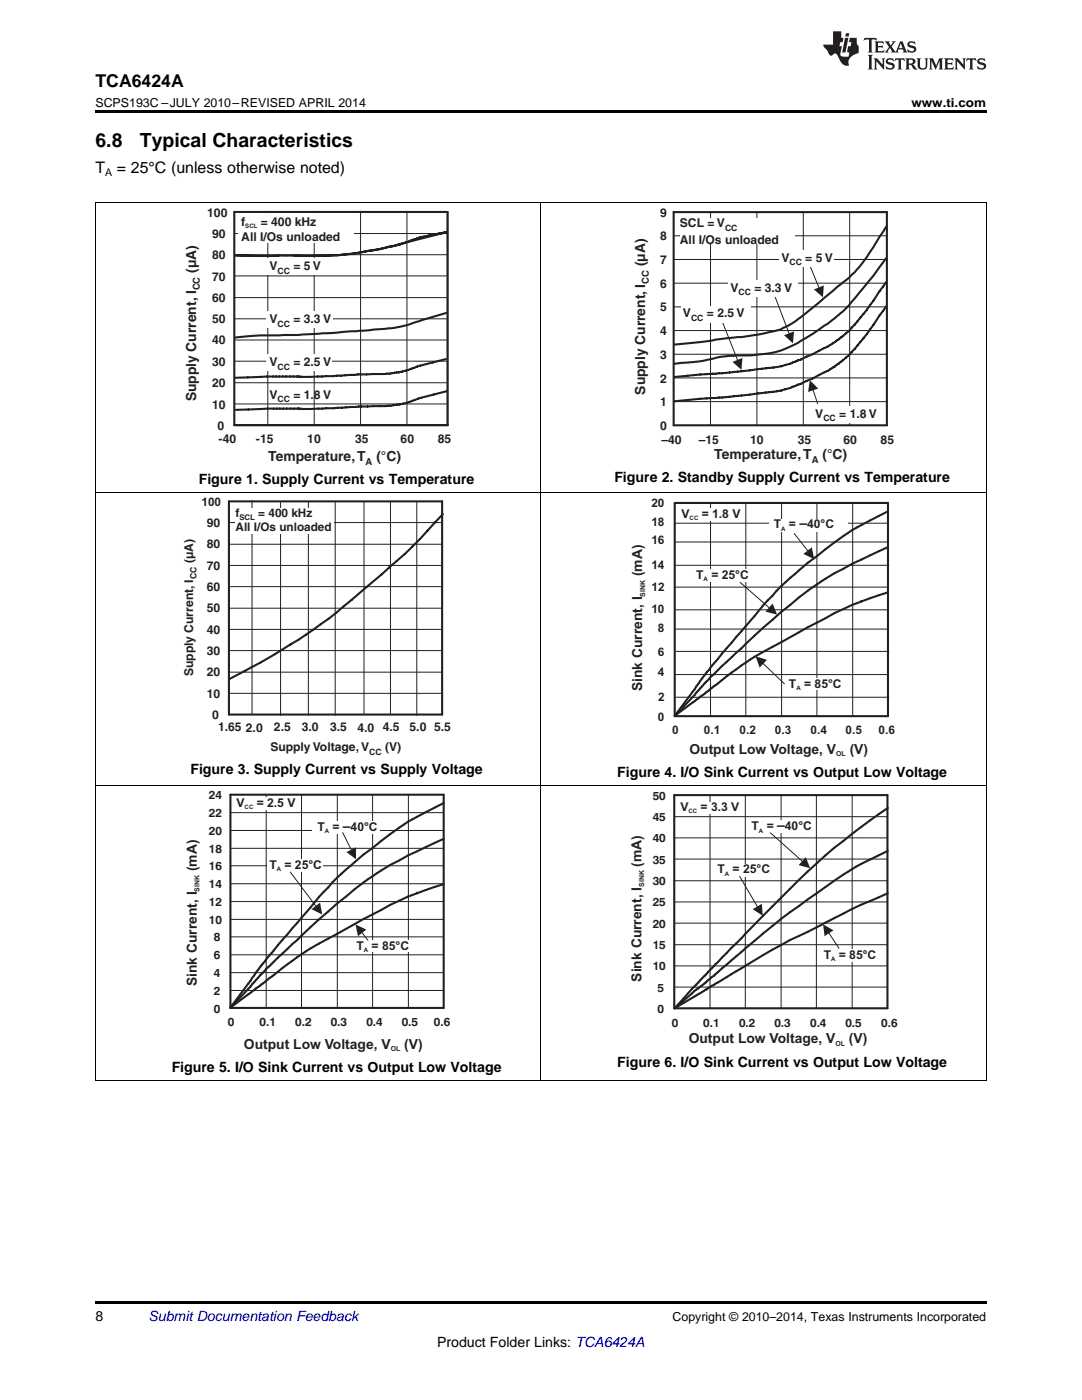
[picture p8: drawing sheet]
<svg xmlns="http://www.w3.org/2000/svg" width="216mm" height="279mm" viewBox="0 0 216 279" stroke-linecap="round" stroke-linejoin="round" font-family="sans-serif">
<path d="M19 215.7h.2zM196.7 215.7h.1zM19 259.7h177.8v.5h-177.8z" fill="#000"/>
<path d="M19.1 156.8v58.9M107.9 156.8v58.9M196.8 156.8v58.9M19 215.6h177.8" fill="none" stroke="#000" stroke-width=".2"/>
<g fill="none" stroke="#231f20" stroke-width=".2">
<path d="M53.1 158.6v42.6M60.2 158.6v42.6M67.3 158.6v42.6M74.3 158.6v42.6M81.5 158.6v42.6M46 179.9h42.5M46 176.4h42.5M46 172.8h42.5M46 169.3h42.5M46 165.7h42.5M46 162.2h42.5M46 197.7h42.5"/>
<path d="M46 194.1h42.5M46 190.6h42.5M46 187h42.5M46 183.5h42.5"/>
</g>
<path d="M46 158.6h42.5v42.6h-42.5zM83.2 178.3l-1.8 .6-3.6 1.7-10.6 5.8a78 78 0 0 0-14.8 9.9l-6.4 4.8M83.2 178.2v.1M88.5 176.4l-5.3 1.9M88.5 167.4a83.3 83.3 0 0 0-14.2 7.5 115.4 115.4 0 0 0-15 12.7 74.4 74.4 0 0 0-9.7 9.7l-3.6 3.8M88.5 160.3a58 58 0 0 0-12.4 7.5l-1.8 1.4a59.9 59.9 0 0 0-12.4 12l-1.7 2a145.7 145.7 0 0 0-9.9 12l-4.3 5.9" fill="none" stroke="#231f20" stroke-width=".41"/>
<g fill="#fff">
<path d="M62.2 205.9h17.4v2.4h-17.4z" fill-rule="evenodd"/>
<path d="M62.3 163.9h13.5v2.4h-13.5z" fill-rule="evenodd"/>
<path d="M70.6 187.6h12.4v2.4h-12.4z" fill-rule="evenodd"/>
<path d="M53.3 171.4h11.1v2.5h-11.1z" fill-rule="evenodd"/>
<path d="M47.4 159.1h12v2.5h-12z" fill-rule="evenodd"/>
</g>
<path d="M68.4 166.2l1.7 3.5" fill="none" stroke="#231f20" stroke-width=".2"/>
<path d="M69.1 170.1l1.9-1v2.4z" fill="#231f20"/>
<path d="M57.9 174l5.2 6.9" fill="none" stroke="#231f20" stroke-width=".2"/>
<path d="M62.2 181.4l1.7-1.2 .4 2.3z" fill="#231f20"/>
<path d="M72.2 186.1l1.2 1.5" fill="none" stroke="#231f20" stroke-width=".2"/>
<path d="M70.9 184.5l2.2 1-1.7 1.3z" fill="#231f20"/>
<g fill="none" stroke="#231f20" stroke-width=".2">
<path d="M141.7 158.7v42.5M148.7 158.7v42.5M155.9 158.7v42.5M162.9 158.7v42.5M170 158.7v42.5M134.5 175.8h42.6M134.5 171.4h42.6M134.5 167.2h42.6M134.5 163h42.6M134.5 197h42.6M134.5 192.8h42.6M134.5 188.5h42.6"/>
<path d="M134.5 184.2h42.6M134.5 180h42.6"/>
</g>
<path d="M134.5 158.7h42.6v42.5h-42.6zM177.2 178.3a261.7 261.7 0 0 0-17.8 8.5 169.3 169.3 0 0 0-16.2 9.3l-8.6 5.1M177.2 169.8a62.9 62.9 0 0 0-14.2 8.5 184.9 184.9 0 0 0-18 14.2l-10.4 8.7M177.2 161.2a139.8 139.8 0 0 0-17.8 14.4l-16.7 16.8-8.1 8.8" fill="none" stroke="#231f20" stroke-width=".41"/>
<g fill="#fff">
<path d="M136 160.1h11.6v2.4h-11.6z" fill-rule="evenodd"/>
<path d="M142.6 172.4h11.3v2.5h-11.3z" fill-rule="evenodd"/>
<path d="M163.9 189.5h12.5v2.4h-12.5z" fill-rule="evenodd"/>
<path d="M149.7 163.8h12.2v2.4h-12.2z" fill-rule="evenodd"/>
</g>
<path d="M153.7 166.2l6.5 5.7" fill="none" stroke="#231f20" stroke-width=".2"/>
<path d="M160.8 171.1l.9 2.2-2.3-.6z" fill="#231f20"/>
<path d="M147.6 174.9l3.6 6.1" fill="none" stroke="#231f20" stroke-width=".2"/>
<path d="M150.2 181.5l1.8-1.1 .2 2.4z" fill="#231f20"/>
<path d="M165.4 186.2l2 3.1" fill="none" stroke="#231f20" stroke-width=".2"/>
<path d="M164.2 184.5l2.1 1.2-1.8 1.1z" fill="#231f20"/>
<path d="M19.1 98.2v58.6M107.9 98.2v58.6M196.8 98.2v58.6M19 156.8h177.8" fill="none" stroke="#000" stroke-width=".2"/>
<g fill="none" stroke="#231f20" stroke-width=".2">
<path d="M134.6 117.2h42.6M134.6 104.4h42.6M134.7 108.2h42.6M134.8 112.8h42.6M141.8 100.4v42.5M148.8 100.4v42.5M156 100.4v42.5M163 100.4v42.5M170.1 100.4v42.5M134.6 134.6h42.6M134.6 121.7h42.6M134.7 125.5h42.6"/>
<path d="M134.8 139.2h42.6M134.8 130h42.6"/>
</g>
<path d="M134.6 100.4h42.6v42.5h-42.6zM171.9 120h.1M177.2 118.2l-5.3 1.8M177.2 109.2a83.4 83.4 0 0 0-14.2 7.4 115.4 115.4 0 0 0-15.1 12.8 74.4 74.4 0 0 0-9.7 9.7l-3.6 3.8M177.2 102a58 58 0 0 0-12.5 7.6l-1.7 1.4a59.9 59.9 0 0 0-12.4 11.9l-1.8 2a145.6 145.6 0 0 0-9.8 12.1l-4.4 5.9M171.9 120l-1.8 .7-3.6 1.7-10.6 5.8a78 78 0 0 0-14.8 9.8l-6.5 4.9" fill="none" stroke="#231f20" stroke-width=".41"/>
<g fill="#fff">
<path d="M136.2 101.4h12v2.5h-12z" fill-rule="evenodd"/>
<path d="M153.4 103.6h15.7v2.4h-15.7z" fill-rule="evenodd"/>
<path d="M140.3 113.6h14.4v2.4h-14.4z" fill-rule="evenodd"/>
<path d="M156.9 135.3h12.5v2.4h-12.5z" fill-rule="evenodd"/>
<path d="M150.8 147.7h17.4v2.4h-17.4z" fill-rule="evenodd"/>
</g>
<path d="M158.5 106.5l2.7 3.5" fill="none" stroke="#231f20" stroke-width=".2"/>
<path d="M160.3 110.6l1.7-1.4 .5 2.4z" fill="#231f20"/>
<path d="M147.7 116.2l5.8 5.1" fill="none" stroke="#231f20" stroke-width=".2"/>
<path d="M154.2 120.5l.9 2.2-2.3-.6z" fill="#231f20"/>
<path d="M152.2 132.4l4.3 4.1" fill="none" stroke="#231f20" stroke-width=".2"/>
<path d="M150.8 131l2.2 .7-1.4 1.5z" fill="#231f20"/>
<g fill="none" stroke="#231f20" stroke-width=".2">
<path d="M50.3 100v42.5M45.7 117.1h42.5M45.7 112.8h42.5M45.7 108.6h42.5M45.7 104.3h42.5M56 100.3v42.5M61.5 100.3v42.5M66.9 100.3v42.5M72.6 100.1v42.5M77.9 100.1v42.5M83.2 100.3v42.5M88.3 100.1v42.5"/>
<path d="M45.7 138.4h42.5M45.7 134.1h42.5M45.7 129.8h42.5M45.7 125.6h42.5M45.7 121.4h42.5"/>
</g>
<path d="M45.7 100.1h42.5v42.5h-42.5zM88.4 102.6l-1.6 1.7a89.9 89.9 0 0 1-10.6 10.3l-6.1 5.1a108.4 108.4 0 0 1-21.3 14.2l-3 1.6" fill="none" stroke="#231f20" stroke-width=".41"/>
<path d="M47 101.5h19.7v5h-19.7z" fill-rule="evenodd" fill="#fff"/>
<path d="M19.1 40.4v57.9M107.9 40.4v57.9M196.8 40.4v57.9M19 98.2h177.8" fill="none" stroke="#000" stroke-width=".2"/>
<g fill="none" stroke="#231f20" stroke-width=".2">
<path d="M46.8 59.4h42.5M46.8 55.1h42.5M46.8 50.8h42.5M46.8 46.6h42.5M53.4 42.1v42.6M62.7 42.1v42.6M71.9 42.1v42.6M81.2 42.1v42.6M89.4 42.3v42.5M46.8 76.4h42.5M46.8 72.1h42.5M46.8 67.9h42.5"/>
<path d="M46.8 63.6h42.5M46.8 80.6h42.5"/>
</g>
<g fill="none" stroke="#231f20" stroke-width=".41">
<path d="M46.8 50.9l5.1 .2zM46.8 50.9l2.6 .1M51.9 51.1h2.6zM54.5 51.1l1.2-.1zM55.7 51h1.4zM57.1 51h1.5zM58.6 51l1.7 .1zM59.4 51l2.6 .1zM62 51.1l3.1-.1zM65.1 51l2.3-.1zM67.4 50.9l1.7-.1zM69.1 50.8l1.5-.2z"/>
<path d="M70.6 50.6l1-.2zM71.6 50.4l1.8-.3zM73.4 50.1l2.4-.4zM75.8 49.7l1.7-.4zM77.5 49.3l1.1-.2zM78.6 49.1l2-.6a32.9 32.9 0 0 1 8.7-2.2zM79 48.9l.9-.1zM81.8 48.1l1.2-.4zM83 47.7l1.2-.4zM85.5 47l2.7-.5zM89 71.7l-5.8 1.5a18.5 18.5 0 0 1-6.5 1.4l-5.3 .1-4.9 .4-6.3 .1a132.9 132.9 0 0 0-13.3 .2M89.1 62.5l-4.9 1.4a25.8 25.8 0 0 1-9.6 1.9l-7.9 .6-10.9 .5a58.7 58.7 0 0 0-8.9 .5"/>
<path d="M89.3 84.8v-42.5h-42.5v42.5h42.6"/>
</g>
<g fill="#fff">
<path d="M47.6 42.6h23.1v5.9h-23.1z" fill-rule="evenodd"/>
<path d="M53.1 62.1h13.2v3.3h-13.2z" fill-rule="evenodd"/>
<path d="M53.1 70.7h13.1v3.3h-13.1z" fill-rule="evenodd"/>
</g>
<path d="M89.2 78.1l-5.8 1.5a18.6 18.6 0 0 1-6.5 1.5h-5.3l-5 .4-6.2 .1a133.6 133.6 0 0 0-13.4 .2" fill="none" stroke="#231f20" stroke-width=".41"/>
<path d="M53.3 51.5h10.4v3.3h-10.4z" fill-rule="evenodd" fill="#fff"/>
<path d="M134.4 56.5h42.6M134.4 51.8h42.6M134.4 47.1h42.6M141.8 42.3v42.6M151 42.3v42.6M160.3 42.3v42.6M169.5 42.3v42.6M134.4 66h42.6M134.4 75.4h42.6M134.4 70.7h42.6M134.4 61.2h42.6M134.4 80.2h42.6" fill="none" stroke="#231f20" stroke-width=".2"/>
<path d="M134.4 42.3h42.6v42.6h-42.6zM176.8 51.5l-2.5 3.5-2 2.4a35.1 35.1 0 0 1-10.1 9.2 22.4 22.4 0 0 1-9.4 4l-3.2 .3h-2.4a25.6 25.6 0 0 0-6.9 1.1l-5.7 .6M176.8 45.2l-1.3 2a31.2 31.2 0 0 1-6.1 8.2l-4.9 4a38.5 38.5 0 0 1-7.8 5.9 21 21 0 0 1-6.2 1.6l-10.8 1.4-5.1 .5M176.8 56.3l-1.3 1.8a46.3 46.3 0 0 1-6.7 8.4l-.7 .6a27 27 0 0 1-7.2 4.1 22.7 22.7 0 0 1-9.7 2.5l-7.1 .8-9.5 .7" fill="none" stroke="#231f20" stroke-width=".41"/>
<path d="M135.7 43.6h22.8v5h-22.8z" fill-rule="evenodd" fill="#fff"/>
<path d="M176.8 61.1l-1.3 1.8a46.3 46.3 0 0 1-6.7 8.5l-.7 .6a27 27 0 0 1-7.2 4 22.7 22.7 0 0 1-9.7 2.5l-7.1 .8-9.5 .8" fill="none" stroke="#231f20" stroke-width=".41"/>
<path d="M162.3 81.2h13.8v3.3h-13.8z" fill-rule="evenodd" fill="#fff"/>
<path d="M162.2 77.8l1 2.8" fill="none" stroke="#231f20" stroke-width=".2"/>
<path d="M161.6 75.9l1.7 1.7-2.1 .6z" fill="#231f20"/>
<path d="M144.1 64.2l3.1 7.7" fill="none" stroke="#231f20" stroke-width=".2"/>
<path d="M146.2 72.2l1.9-.8-.2 2.4z" fill="#231f20"/>
<path d="M154.7 59.2l2.8 7.4" fill="none" stroke="#231f20" stroke-width=".2"/>
<path d="M156.5 66.9l1.9-.8-.2 2.4z" fill="#231f20"/>
<path d="M161.6 53l1.8 4.5" fill="none" stroke="#231f20" stroke-width=".2"/>
<path d="M162.4 57.8l2-.8-.2 2.3z" fill="#231f20"/>
<g fill="#fff">
<path d="M135.9 61.1h13.8v3.2h-13.8z" fill-rule="evenodd"/>
<path d="M145.4 56h13.8v3.3h-13.8z" fill-rule="evenodd"/>
<path d="M155.5 50h10.9v3.3h-10.9z" fill-rule="evenodd"/>
</g>
<path d="M19 40.4h177.8" fill="none" stroke="#000" stroke-width=".2"/>
<path d="M19 22h177.8v.5h-177.8z" fill="#000"/>
<g fill="#231f20">
<path d="M172.5 7.6l-.1 .5 .4-.2h.6v.1v2.1l-.2 .4h.9l-.2-.4v-2.1l.1-.1h.5l.5 .2-.2-.5zM174.5 8.3l.2 .3v1.5l-.2 .4h1.8l.2-.6a1.04 1.04 0 0 1-1.3 .2v-.7h.6l.3 .2v-.6l-.3 .2h-.6v-.6l.8-.1 .4 .3-.2-.5zM176.5 8.3l.9 1.1-.9 1.1h.8l-.2-.2 .4-.7 .5 .7-.2 .2h1.5l-.2-.2 .2-.4h.9l.1 .4-.2 .2h1l-.3-.3-.7-1.9h-.5l-.9 2-.8-1 .9-1h-.8l.1 .3-.4 .5-.3-.6 .1-.2zM179.7 8.6l.4 1h-.7zM181.3 8.4a.63 .63 0 0 0-.2 .7 .63 .63 0 0 0 .6 .4l.6 .2 .1 .2a.75 .75 0 0 1-.7 .4 .75 .75 0 0 1-.6-.5l.1 .7 .1-.1a1.11 1.11 0 0 0 1.5-.6 1.13 1.13 0 0 0-1.2-.8l-.1-.4a1.04 1.04 0 0 1 1.2 .2l-.2-.5-.2 .1-.4-.2zM173.2 10.9l.2 .4v2.2l-.2 .4h1l-.3-.4v-2.2l.3-.4zM174.3 11.6l.3 .4v1.5l-.3 .4h.8l-.2-.4v-1.3l1.5 1.7v-1.9l.2-.4h-.7l.2 .4v.9l-1.1-1.3zM177 11.8a.62 .62 0 0 0-.2 .7 .62 .62 0 0 0 .6 .4l.6 .1 .1 .3a.76 .76 0 0 1-.7 .3 .76 .76 0 0 1-.7-.4l.2 .7 .1-.1a1.11 1.11 0 0 0 1.5-.6 1.13 1.13 0 0 0-1.2-.8l-.1-.4a1.04 1.04 0 0 1 1.2 .2l-.2-.6-.2 .1-.5-.1zM178.7 11.6l-.2 .6a.61 .61 0 0 1 .8-.3v1.6l-.2 .4h.9l-.2-.4v-1.6a.63 .63 0 0 1 .7 .3l-.1-.6zM180.6 11.6l.3 .4v1.5l-.3 .4h1l-.2-.2-.1-.8 .6 .2a.76 .76 0 0 0 1.2 .7l-1-1a.58 .58 0 0 0 .6-.5 .58 .58 0 0 0-.5-.6zM181.4 11.9h.1a.45 .45 0 0 1 .5 .1 .45 .45 0 0 1 .1 .5l-.8 .2zM182.9 11.6l.2 .2a2.17 2.17 0 0 0 .3 1.9 .99 .99 0 0 0 1.6-.6v-1.1l.2-.4h-.7l.2 .2a1.92 1.92 0 0 1-.2 1.8 .6 .6 0 0 1-.9-.5v-1.1l.2-.4zM185.4 11.6l.2 .4v1.5l-.2 .4h.7l-.2-.4v-1.4l.8 1.8 .8-1.8v1.4l-.2 .4h.9l-.2-.4v-1.5l.2-.4h-.8l-.6 1.5-.6-1.5zM188.4 11.6l.2 .4v1.5l-.2 .4h1.8l.1-.6a1.04 1.04 0 0 1-1.2 .1v-.6h.5l.4 .2v-.6l-.4 .2h-.5v-.7h.8l.3 .3-.1-.6zM190.5 11.6l.2 .4v1.5l-.2 .4h.7l-.2-.4v-1.3l1.5 1.7v-1.9l.2-.4h-.7l.2 .4v.9l-1.1-1.3zM192.9 11.6l-.1 .6a.61 .61 0 0 1 .7-.3l.1 1.6-.3 .4h1l-.3-.4 .1-1.6a.63 .63 0 0 1 .7 .3l-.1-.6zM195.2 11.8a.62 .62 0 0 0-.2 .7 .62 .62 0 0 0 .6 .4l.6 .1 .1 .3a.76 .76 0 0 1-.7 .3 .76 .76 0 0 1-.6-.4l.1 .7 .1-.1a1.11 1.11 0 0 0 1.6-.6 1.13 1.13 0 0 0-1.3-.8l-.1-.4a1.04 1.04 0 0 1 1.2 .2l-.1-.6-.2 .1-.5-.1z"/>
<path d="M166.2 6.3v2.6h-1.9v.4l.8 .9a.91 .91 0 0 0 1 .8 .56 .56 0 0 1 .5-.3 .56 .56 0 0 1 .5 .3l.4 .8a1.53 1.53 0 0 0 1.9 1.2 1.54 1.54 0 0 1 1-2.1l.9-.3v-1.4a1.52 1.52 0 0 1-.4-1.6h-1.3l-.2 .8h.5l-.2 .8h-.5l-.1 1v.2l.4 .1-.2 .8a1.93 1.93 0 0 1-1.6-.3l.3-1.8h-.5l.2-.8h.4l.2-.8h-.4v-1.3zM168.6 7.6l-.6 2.9h.7l.6-2.9zM168.8 6.6l-.1 .7h.6l.2-.7z"/>
</g>
<g font-size="3.9">
<text x="19" y="29.3">6.8</text>
<text x="27.9" y="29.3">Typical Characteristics</text>
</g>
<text font-size="3.5" x="19" y="17.3">TCA6424A</text>
<g font-size="3.2">
<text x="19" y="34.4">T</text>
<text x="23.3" y="34.4">= 25°C (unless otherwise noted)</text>
</g>
<g font-size="2.8" fill="#231f20">
<text x="128.7" y="53.1" transform="rotate(-90 128.7 53.1)">(µA)</text>
<text x="39.1" y="54.5" transform="rotate(-90 39.1 54.5)">(µA)</text>
<text x="39.1" y="80.1" transform="rotate(-90 39.1 80.1)">Supply Current, I</text>
<text x="128.7" y="78.8" transform="rotate(-90 128.7 78.8)">Supply Current, I</text>
<text x="53.5" y="92">Temperature,T</text>
<text x="75.1" y="92">(°C)</text>
<text x="142.5" y="91.7">Temperature,T</text>
<text x="164.1" y="91.7">(°C)</text>
<text x="159.5" y="105.5">–</text>
<text x="128.2" y="115" transform="rotate(-90 128.2 115)">(mA)</text>
<text x="128.2" y="137.9" transform="rotate(-90 128.2 137.9)">Sink Current, I</text>
<text x="137.6" y="150.4">Output Low Voltage, V</text>
<text x="169.5" y="150.4">(V)</text>
<text x="68.4" y="165.8">–</text>
<text x="155.1" y="165.7">–</text>
<text x="39.3" y="173.9" transform="rotate(-90 39.3 173.9)">(mA)</text>
<text x="128" y="172.9" transform="rotate(-90 128 172.9)">(mA)</text>
<text x="39.3" y="196.8" transform="rotate(-90 39.3 196.8)">Sink Current, I</text>
<text x="128" y="195.9" transform="rotate(-90 128 195.9)">Sink Current, I</text>
<text x="48.7" y="209.3">Output Low Voltage, V</text>
<text x="80.7" y="209.3">(V)</text>
<text x="137.4" y="208.2">Output Low Voltage, V</text>
<text x="169.4" y="208.2">(V)</text>
</g>
<g font-size="2.8">
<text x="39.7" y="96.5">Figure 1. Supply Current vs Temperature</text>
<text x="122.6" y="96.2">Figure 2. Standby Supply Current vs Temperature</text>
<text x="38" y="154.4">Figure 3. Supply Current vs Supply Voltage</text>
<text x="123.2" y="155">Figure 4. I/O Sink Current vs Output Low Voltage</text>
<text x="34.3" y="213.9">Figure 5. I/O Sink Current vs Output Low Voltage</text>
<text x="123.2" y="212.9">Figure 6. I/O Sink Current vs Output Low Voltage</text>
<text x="19" y="263.6">8</text>
<text x="87.2" y="268.9">Product Folder Links: TCA6424A</text>
</g>
<text font-size="2.8" fill="#0000c8" x="29.6" y="263.6">Submit Documentation Feedback</text>
<g font-size="2.5">
<text x="19" y="21.4">SCPS193C –JULY 2010–REVISED APRIL 2014</text>
<text x="181.9" y="21.4">www.ti.com</text>
<text x="134.2" y="263.6">Copyright © 2010–2014, Texas Instruments Incorporated</text>
</g>
<g font-size="2.4" fill="#231f20">
<text x="41.4" y="43.2">100</text>
<text x="42.3" y="47.5">90</text>
<text x="48.1" y="45.1">f</text>
<text x="52" y="45.1">= 400 kHz</text>
<text x="131.7" y="48">8</text>
<text x="131.7" y="43.3">9</text>
<text x="135.7" y="45.3">SCL = V</text>
<text x="42.3" y="51.7">80</text>
<text x="48.1" y="48.2">All I/Os unloaded</text>
<text x="53.8" y="54">V</text>
<text x="58.5" y="54">= 5 V</text>
<text x="131.7" y="52.7">7</text>
<text x="135.7" y="48.7">All I/Os unloaded</text>
<text x="155.9" y="52.3">V</text>
<text x="160.7" y="52.3">= 5 V</text>
<text x="42.3" y="56">70</text>
<text x="131.7" y="57.4">6</text>
<text x="145.8" y="58.3">V</text>
<text x="150.5" y="58.3">= 3.3 V</text>
<text x="42.3" y="64.4">50</text>
<text x="42.3" y="60.2">60</text>
<text x="53.8" y="64.5">V</text>
<text x="58.5" y="64.5">= 3.3 V</text>
<text x="131.7" y="62.2">5</text>
<text x="136.3" y="63.3">V</text>
<text x="141.1" y="63.3">= 2.5 V</text>
<text x="42.3" y="68.7">40</text>
<text x="131.7" y="71.6">3</text>
<text x="131.7" y="66.9">4</text>
<text x="42.3" y="77.2">20</text>
<text x="42.3" y="73">30</text>
<text x="53.8" y="73.1">V</text>
<text x="58.5" y="73.1">= 2.5 V</text>
<text x="131.7" y="76.3">2</text>
<text x="42.3" y="81.5">10</text>
<text x="53.8" y="79.6">V</text>
<text x="58.5" y="79.6">= 1.8 V</text>
<text x="131.7" y="81.1">1</text>
<text x="162.7" y="83.4">V</text>
<text x="167.5" y="83.4">= 1.8 V</text>
<text x="43.4" y="85.8">0</text>
<text x="43.6" y="88.3">-40</text>
<text x="51.1" y="88.3">-15</text>
<text x="61.3" y="88.3">10</text>
<text x="70.8" y="88.3">35</text>
<text x="79.9" y="88.3">60</text>
<text x="87.4" y="88.3">85</text>
<text x="131.7" y="85.8">0</text>
<text x="132" y="88.5">–40</text>
<text x="139.4" y="88.5">–15</text>
<text x="149.7" y="88.5">10</text>
<text x="159.2" y="88.5">35</text>
<text x="168.3" y="88.5">60</text>
<text x="175.7" y="88.5">85</text>
<text x="41.3" y="105.2">90</text>
<text x="136" y="103.3">V</text>
<text x="140" y="103.3">= 1.8 V</text>
<text x="154.4" y="105.5">T =</text>
<text x="161" y="105.5">40°C</text>
<text x="38.5" y="112.4" transform="rotate(-90 38.5 112.4)">(µA)</text>
<text x="41.3" y="113.7">70</text>
<text x="41.3" y="109.4">80</text>
<text x="41.3" y="118">60</text>
<text x="138.9" y="115.5">T = 25°C</text>
<text x="41.3" y="122.2">50</text>
<text x="41.3" y="130.8">30</text>
<text x="41.3" y="126.4">40</text>
<text x="38.5" y="135" transform="rotate(-90 38.5 135)">Supply Current, I</text>
<text x="41.3" y="135">20</text>
<text x="157.4" y="137.3">T = 85°C</text>
<text x="41.3" y="139.2">10</text>
<text x="42.3" y="143.5">0</text>
<text x="43.5" y="146">1.65</text>
<text x="49.1" y="146">2.0</text>
<text x="53.9" y="149.9">Supply Voltage,V</text>
<text x="54.7" y="146">2.5</text>
<text x="60.2" y="146">3.0</text>
<text x="65.9" y="146">3.5</text>
<text x="71.3" y="146">4.0</text>
<text x="76.4" y="146">4.5</text>
<text x="76.8" y="149.9">(V)</text>
<text x="81.7" y="146">5.0</text>
<text x="86.6" y="146">5.5</text>
<text x="41.7" y="159.5">24</text>
<text x="47.2" y="161.1">V</text>
<text x="51.2" y="161.1">= 2.5 V</text>
<text x="135.8" y="161.8">V</text>
<text x="139.8" y="161.8">= 3.3 V</text>
<text x="41.7" y="166.6">20</text>
<text x="41.7" y="163.1">22</text>
<text x="63.3" y="165.8">T =</text>
<text x="70" y="165.8">40°C</text>
<text x="150" y="165.7">T =</text>
<text x="156.6" y="165.7">40°C</text>
<text x="41.7" y="173.7">16</text>
<text x="41.7" y="170.1">18</text>
<text x="53.7" y="173.4">T = 25°C</text>
<text x="41.7" y="177.3">14</text>
<text x="143.2" y="174.3">T = 25°C</text>
<text x="41.7" y="184.3">10</text>
<text x="41.7" y="180.7">12</text>
<text x="42.7" y="191.4">6</text>
<text x="42.7" y="187.9">8</text>
<text x="71.1" y="189.5">T = 85°C</text>
<text x="164.4" y="191.4">T = 85°C</text>
<text x="42.7" y="194.9">4</text>
<text x="42.7" y="202.1">0</text>
<text x="42.7" y="198.5">2</text>
<text x="45.5" y="204.8">0</text>
<text x="51.8" y="204.8">0.1</text>
<text x="58.9" y="204.8">0.2</text>
<text x="66" y="204.8">0.3</text>
<text x="73.1" y="204.8">0.4</text>
<text x="80.2" y="204.8">0.5</text>
<text x="86.6" y="204.7">0.6</text>
</g>
<g font-size="2.3" fill="#231f20">
<text x="40.2" y="101">100</text>
<text x="130" y="101.2">20</text>
<text x="47" y="103.2">f</text>
<text x="47" y="106">All I/Os unloaded</text>
<text x="51.5" y="103.2">= 400 kHz</text>
<text x="130" y="104.9">18</text>
<text x="130" y="108.5">16</text>
<text x="130" y="113.6">14</text>
<text x="130" y="117.9">12</text>
<text x="130" y="122.4">10</text>
<text x="131.3" y="131">6</text>
<text x="131.3" y="126.1">8</text>
<text x="131.3" y="135">4</text>
<text x="131.3" y="143.8">0</text>
<text x="131.3" y="139.9">2</text>
<text x="134.1" y="146.6">0</text>
<text x="140.5" y="146.6">0.1</text>
<text x="147.6" y="146.6">0.2</text>
<text x="154.6" y="146.6">0.3</text>
<text x="161.8" y="146.6">0.4</text>
<text x="168.7" y="146.5">0.5</text>
<text x="175.3" y="146.5">0.6</text>
<text x="130.2" y="159.6">50</text>
<text x="130.2" y="163.8">45</text>
<text x="130.2" y="172.4">35</text>
<text x="130.2" y="168.1">40</text>
<text x="130.2" y="176.6">30</text>
<text x="130.2" y="185.1">20</text>
<text x="130.2" y="180.8">25</text>
<text x="130.2" y="189.4">15</text>
<text x="130.2" y="193.6">10</text>
<text x="131.2" y="197.9">5</text>
<text x="131.2" y="202.1">0</text>
<text x="134" y="204.9">0</text>
<text x="140.3" y="204.9">0.1</text>
<text x="147.5" y="204.9">0.2</text>
<text x="154.5" y="204.9">0.3</text>
<text x="161.7" y="204.9">0.4</text>
<text x="168.7" y="204.9">0.5</text>
<text x="175.8" y="204.9">0.6</text>
</g>
<text font-size="2.1" x="21" y="35.1">A</text>
<g font-size="1.9" fill="#231f20">
<text x="39.9" y="58" transform="rotate(-90 39.9 58)">CC</text>
<text x="129.5" y="56.7" transform="rotate(-90 129.5 56.7)">CC</text>
<text x="73" y="92.8">A</text>
<text x="162" y="92.4">A</text>
</g>
<g font-size="1.7" fill="#231f20">
<text x="144.7" y="46">CC</text>
<text x="157.5" y="52.9">CC</text>
<text x="55.4" y="54.7">CC</text>
<text x="147.4" y="58.9">CC</text>
<text x="55.4" y="65.2">CC</text>
<text x="137.9" y="64">CC</text>
<text x="55.4" y="73.8">CC</text>
<text x="55.4" y="80.3">CC</text>
<text x="164.3" y="84.1">CC</text>
<text x="39.2" y="115.6" transform="rotate(-90 39.2 115.6)">CC</text>
<text x="73.7" y="150.6">CC</text>
</g>
<text font-size="1.6" fill="#231f20" x="47.8" y="103.8">SCL</text>
<g font-size="1.4" fill="#231f20">
<text x="128.7" y="119.1" transform="rotate(-90 128.7 119.1)">SINK</text>
<text x="166.9" y="150.9">OL</text>
<text x="39.8" y="177.9" transform="rotate(-90 39.8 177.9)">SINK</text>
<text x="128.6" y="177" transform="rotate(-90 128.6 177)">SINK</text>
<text x="78" y="209.8">OL</text>
<text x="166.7" y="208.8">OL</text>
</g>
<g font-size="1.2" fill="#231f20">
<text x="48.9" y="45.6">SCL</text>
<text x="137.6" y="103.8">CC</text>
<text x="155.9" y="105.9">A</text>
<text x="140.4" y="116">A</text>
<text x="158.9" y="137.7">A</text>
<text x="48.8" y="161.5">CC</text>
<text x="64.8" y="166.3">A</text>
<text x="137.4" y="162.2">CC</text>
<text x="151.4" y="166.2">A</text>
<text x="55.2" y="173.9">A</text>
<text x="144.6" y="174.8">A</text>
<text x="72.6" y="190">A</text>
<text x="165.8" y="191.8">A</text>
</g>
</svg>
